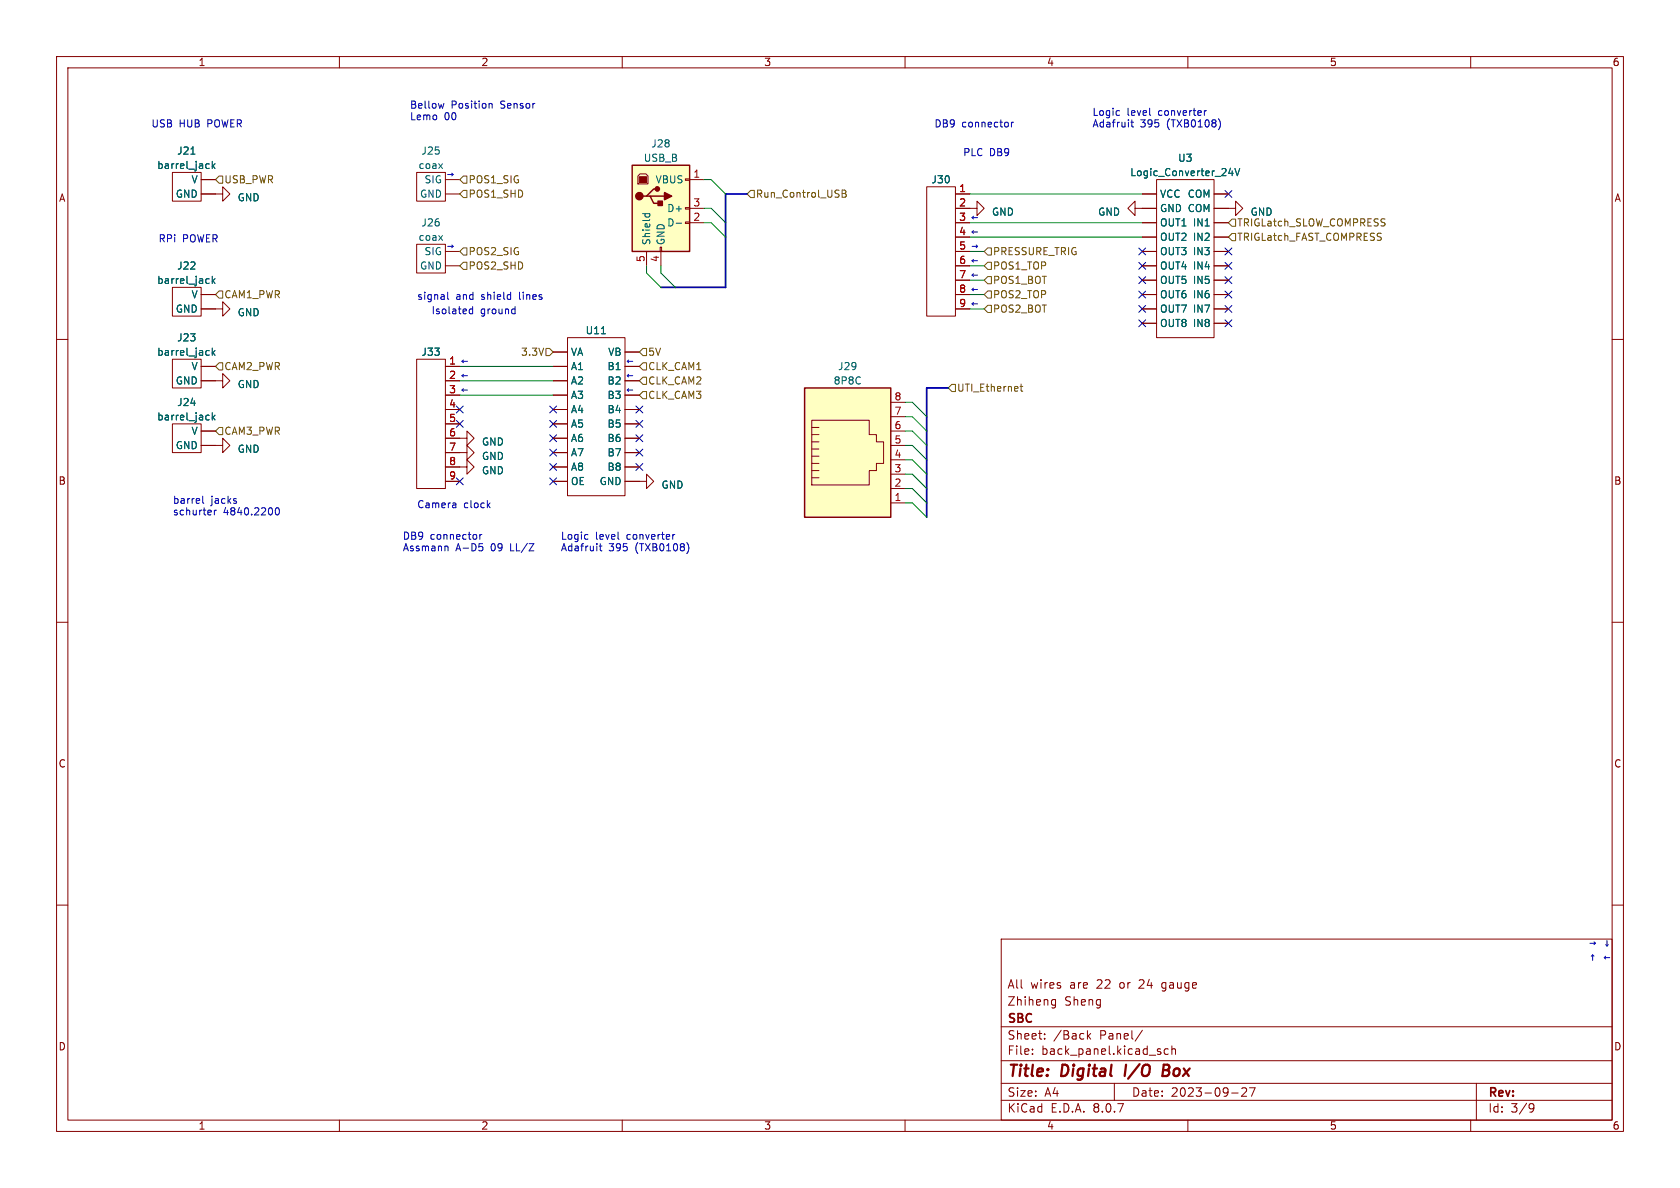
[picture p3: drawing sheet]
<svg xmlns="http://www.w3.org/2000/svg" width="297mm" height="210mm" viewBox="0 0 297 210" stroke-linecap="round" stroke-linejoin="round" font-family="sans-serif">
<g fill="none" stroke="#840000" stroke-width=".18">
<path d="M10 10h277v190h-277zM12 12h273v186h-273zM60 10v2M110 10v2M160 10v2M210 10v2M260 10v2M73.7 30.5h5v5.1h-5zM78.7 34.3h2.6M200.7 36.8v1.3l-1.3-1.3 1.3-1.2v1.2h3.8M201.9 34.3h2.6M201.9 39.4h2.6"/>
<path d="M204.5 31.8h10.1v27.9h-10.1zM214.6 36.8h3.8v1.3l1.3-1.3-1.3-1.2v1.2M214.6 34.3h2.6M214.6 39.4h2.6M201.9 41.9h2.6M201.9 44.5h2.6M201.9 47h2.6M201.9 49.5h2.6M201.9 52.1h2.6M201.9 54.6h2.6M201.9 57.2h2.6M214.6 41.9h2.6"/>
<path d="M214.6 44.5h2.6M214.6 47h2.6M214.6 49.5h2.6M214.6 52.1h2.6M214.6 54.6h2.6M214.6 57.2h2.6M10 60h2M73.7 63.5h5v22.9h-5zM78.7 77.5h3.8v-1.3l1.3 1.3-1.3 1.2v-1.2M78.7 64.8h2.6M78.7 69.9h2.6M78.7 72.4h2.6"/>
<path d="M78.7 74.9h2.6M285 60h2M78.7 82.6h3.8v-1.3l1.3 1.3-1.3 1.2v-1.2M78.7 80h3.8v-1.3l1.3 1.3-1.3 1.3v-1.3M78.7 85.1h2.6M10 110h2M285 110h2M10 160h2M177 166h108v32h-108zM186 177.6h.6M186 176.8h.6M186.6 176.7v1.2l-.1 .2-.4 .1"/>
<path d="M285 160h2M60 198v2M110 198v2M160 198v2M177 194.5h108M177 191.5h108M177 187.5h108M177 181.5h108M182.5 186.3v.1M182.5 185.5v.1M184.7 183.6v.1M184.7 182.8v.1"/>
<path d="M192.2 182.2v1.5M192.4 183.1l.4 .6M192.8 182.7l-.6 .6M197 191.5v3M202 182.1l-1.3 2M205.2 186v.3M206.5 185.5l-.4-.1-.3 .3v.4l.2 .2h.5M207.2 185.5l.2-.1 .3 .1 .1 .9M207.2 184.9v1.5M210 198v2M217.7 193.2h1.2M219.5 192.4l.6-.1 .2 .1 .1 .3-.9 1.1h.9"/>
<path d="M220.9 192.3h1l-.7 1.5M260 198v2M261 191.5v6.5M270.6 195.1l.5 .1a.99 .99 0 0 1-.4 1.4h-.2M271.2 195.7l-.3 .3h-.3"/>
</g>
<path d="M199.1 188.2l-.3 2M205.6 189.2h.7M206.3 189.2l.3 .1M206.4 188.2h-.7l-.2 2 1-.1M206.5 189.1l-.2 .1" fill="none" stroke="#840000" stroke-width=".4"/>
<path d="M217.5 29.7l-.3 .9h.8M217.8 30.2v.9M218.3 29.8l.4 1.3 .5-1.3" fill="none" stroke="#006464" stroke-width=".18"/>
<path d="M111.8 29.2h10.1v15.3h-10.1z" fill="#ffffc2"/>
<path d="M111.8 29.2h10.1v15.3h-10.1zM114.3 34.7h.6l.7 1.2h1.2M114.9 34.7h2.6M116.2 33.4h-.6l-1.3 1.3h-.6" fill="none" stroke="#840000" stroke-width=".25"/>
<g fill="#840000" stroke="#840000" stroke-width=".25">
<path d="M117.5 34l1.2 .7-1.2 .6z"/>
<path d="M116.3 35.6h.8v.7h-.8z"/>
<circle cx="113" cy="34.7" r=".63"/>
<circle cx="116.2" cy="33.4" r=".38"/>
</g>
<path d="M113 31.2h1.3v1.1h-1.3z" fill="#840000" stroke="#840000" stroke-width=".18"/>
<g fill="none" stroke="#840000" stroke-width=".18">
<path d="M112.8 31.1l.4-.4h1l.4 .4v1.4h-1.8zM121.2 39.2h.7v.3h-.7zM121.2 36.7h.7v.3h-.7zM121.2 31.6h.7v.3h-.7zM121.9 31.8h2.6M121.9 39.4h2.6M121.9 36.8h2.6M73.7 43.2h5v5.1h-5zM78.7 47h2.6M100.3 59.7h10.2v27.9h-10.2zM114.3 44.5v2.5M116.7 43.7h.3v.8h-.3z"/>
<path d="M116.8 44.5v2.5M30.5 63.5h5.1v5.1h-5.1zM35.6 67.3h3.8v-1.3l1.2 1.3-1.2 1.3v-1.3M35.6 64.8h2.5M38.1 78.7h1.3v-1.2l1.2 1.2-1.2 1.3v-1.3M97.8 67.3h2.5M97.8 64.8h2.5M97.8 69.9h2.5M97.8 72.4h2.5M97.8 74.9h2.5M97.8 77.5h2.5M97.8 62.2h2.5"/>
<path d="M110.5 72.4h2.5M110.5 74.9h2.5M110.5 77.5h2.5M110.5 62.2h2.5M97.8 80h2.5M97.8 82.6h2.5M97.8 85.1h2.5M110.5 85.1h3.8v-1.3l1.3 1.3-1.3 1.3v-1.3M110.5 80h2.5M110.5 82.6h2.5"/>
</g>
<path d="M113.6 37.8h1.3M114.1 37.8l-.1 .3M114.8 37.8l.1 .3M119.5 39.5h1M106.3 59h.7M36.9 62h.1M37 62.7l-.1 .1M37.5 61.5v1.3M37.6 62.3l.4 .5M38 62l-.5 .4" fill="none" stroke="#006464" stroke-width=".18"/>
<path d="M142.2 68.6h15.3v22.8h-15.3z" fill="#ffffc2"/>
<g fill="none" stroke="#840000" stroke-width=".18">
<path d="M30.5 30.5h5.1v5.1h-5.1zM35.6 34.3h3.8v-1.3l1.2 1.3-1.2 1.3v-1.3M35.6 31.8h2.5M163.8 33h5.1v22.9h-5.1zM168.9 36.8h3.8v-1.2l1.3 1.2-1.3 1.3v-1.3M168.9 34.3h2.5M168.9 39.4h2.5M201.9 34.3h2.6M201.9 36.8h2.6M201.9 39.4h2.6M214.6 34.3h2.6M214.6 36.8h2.6"/>
<path d="M214.6 39.4h2.6M30.5 50.8h5.1v5.1h-5.1zM35.6 54.6h3.8v-1.3l1.2 1.3-1.2 1.3v-1.3M35.6 52.1h2.5M168.9 54.6h2.5M168.9 52.1h2.5M168.9 44.5h2.5M168.9 47h2.5M168.9 49.5h2.5M201.9 54.6h2.6M201.9 52.1h2.6M201.9 44.5h2.6"/>
<path d="M201.9 47h2.6M201.9 49.5h2.6M201.9 41.9h2.6M201.9 57.2h2.6M214.6 54.6h2.6M214.6 52.1h2.6M214.6 44.5h2.6M214.6 47h2.6M214.6 49.5h2.6M214.6 41.9h2.6M214.6 57.2h2.6M30.5 74.9h5.1v5.1h-5.1z"/>
<path d="M35.6 78.7h2.5M35.6 76.2h2.5M35.6 64.8h2.5M35.6 67.3h2.5M78.7 64.8h2.6M78.7 69.9h2.6M78.7 72.4h2.6M78.7 74.9h2.6M78.7 77.5h2.6M97.8 64.8h2.5M97.8 67.3h2.5M97.8 69.9h2.5"/>
<path d="M97.8 72.4h2.5M97.8 74.9h2.5M97.8 77.5h2.5M97.8 62.2h2.5M110.5 72.4h2.5M110.5 74.9h2.5M110.5 77.5h2.5M110.5 62.2h2.5M143.5 79.4h1.3M143.5 78.1h1.3M143.5 74.3h10.2v2.5h1.2v1.3h1.3v3.8h-1.3v1.3h-1.2v2.5h-10.2zM143.5 76.8h1.3"/>
<path d="M143.5 75.6h1.3M157.5 78.7h2.5M157.5 76.2h2.5M157.5 73.7h2.5M157.5 71.1h2.5M78.7 80h2.6M78.7 82.6h2.6M78.7 85.1h2.6M97.8 80h2.5M97.8 82.6h2.5M97.8 85.1h2.5M110.5 80h2.5"/>
<path d="M110.5 82.6h2.5M110.5 85.1h2.5M143.5 84.5h1.3M143.5 83.2h1.3M143.5 81.9h1.3M143.5 80.6h1.3M157.5 88.9h2.5M157.5 86.4h2.5M157.5 83.8h2.5M157.5 81.3h2.5"/>
</g>
<path d="M142.2 68.6h15.3v22.8h-15.3z" fill="none" stroke="#840000" stroke-width=".25"/>
<g fill="none" stroke="#006464" stroke-width=".18">
<path d="M33.7 27.2h.8M36.9 28.9l.1 .1M37 29.7l-.1 .1M37.5 28.5v1.3M37.6 29.3l.4 .5M38 28.9l-.5 .5M217.5 29.7l-.3 .9h.8M217.8 30.2v.9M218.3 29.8l.4 1.3 .5-1.3M36.9 49.3h.1M37 50l-.1 .1M37.5 48.8v1.3"/>
<path d="M37.6 49.6l.4 .5M38 49.3l-.5 .4M106.3 59h.7M36.9 73.4l.1 .1M36.9 62h.1M37 74.2h-.1M37 62.7l-.1 .1M37.5 61.5v1.3M37.5 73v1.2M37.6 73.8l.4 .4M37.6 62.3l.4 .5M38 73.4l-.5 .5"/>
<path d="M38 62l-.5 .4"/>
</g>
<g fill="none" stroke="#725600" stroke-width=".18">
<path d="M38.7 31.1h.7v1.3h-.7l-.6-.6zM81.9 31.1h.6v1.3h-.6l-.6-.6zM81.9 33.7h.6v1.2h-.6l-.6-.6zM132.7 33.7h.6v1.2h-.6l-.6-.6zM148.9 33.6h.4l.2 .2-.2 .4 .2 .1 .1 .3-.2 .3h-.5zM148.9 34.2h.4M217.8 38.7h.6v1.3h-.6l-.6-.6zM38.7 51.4h.7v1.3h-.7l-.6-.6zM81.3 44.5l.6-.7h.6v1.3h-.6zM81.9 46.4h.6v1.2h-.6l-.6-.6zM174.6 51.4h.7v1.3h-.7l-.6-.6zM174.6 46.4h.7v1.2h-.7l-.6-.6z"/>
<path d="M174.6 43.8h.7v1.3h-.7l-.6-.6zM174.6 48.9h.7v1.3h-.7l-.6-.7zM174.6 54h.7v1.2h-.7l-.6-.6zM217.8 41.3h.6v1.2h-.6l-.6-.6zM38.7 64.1h.7v1.3h-.7l-.6-.6zM38.7 75.6h.7v1.2h-.7l-.6-.6zM96.5 61.6h.7l.6 .6-.6 .7h-.7zM113.7 61.6h.6v1.3h-.6l-.7-.7zM113.7 66.7h.6v1.2h-.6l-.7-.6zM113.7 64.1h.6v1.3h-.6l-.7-.6zM113.7 69.2h.6v1.3h-.6l-.7-.6zM168.3 67.9h.6v1.3h-.6l-.7-.6z"/>
<path d="M180.3 68.3h.5M180.5 67.9v1.1l.3 .2"/>
</g>
<g fill="none" stroke="#0000c2" stroke-width=".18">
<path d="M78.5 18.3l-.3 .8-.2-.6M86.5 18.3h.4l.1 .8M197.8 19.6h.1M212.9 19.6v.8M213.3 19.6l-.4 .2M178.8 21.6v.8M179.2 21.6l-.4 .2M197.9 20.3l-.1 .1M199.9 21.6h.5M200.1 21.2v1.1l.3 .1M203.3 20.3l.1 .1M215.4 21a1.46 1.46 0 0 1 0 1.9"/>
<path d="M79.1 51.7v1l.2 .2M83.6 54.2v1.3M83.6 54.7l-.4-.1-.2 .3 .1 .5h.5M90.9 54.6l.2 .1M91.1 54.2v1.3M91.1 55.4l-.2 .1M35.8 87.7v1.1l.2 .2M37.9 90.2v.8M38.3 90.2l-.4 .2M48.8 89.8h.2a.68 .68 0 0 1 .4 .6 .68 .68 0 0 1-.4 .6 .84 .84 0 0 1-.2-1.2zM78.8 96.5l.4 .2v.7M80.4 88.9l.2 .2v.7"/>
<path d="M80.6 89.7l-.1 .1M80.6 89.2l-.1 .1M84.7 96.1h.6M84.8 94.5v.8M85.1 96.6l.3 .2v.3l-.3 .3M85.2 94.5l-.4 .2M86.3 89.3l.3 .5M86.6 88.9l-.4 .5M103.8 94.5h.1M103.9 95.3h-.1M105.9 96.5h.5M106.1 96.1v1.1l.3 .2"/>
<path d="M109.3 95.3h.1M118.9 94.5v.8M119.3 94.5l-.4 .2M121.4 95.9a1.46 1.46 0 0 1 0 2"/>
</g>
<path d="M132.1 34.3h-3.8v16.5h-11.5M167.6 68.6h-3.8v22.8" fill="none" stroke="#000084" stroke-width=".3"/>
<g fill="none" stroke="#009600" stroke-width=".18">
<path d="M124.5 36.8h1.2l2.6 2.6M124.5 39.4h1.2l2.6 2.5M124.5 31.8h1.2l2.6 2.5M171.4 39.4h30.5M171.4 34.3h30.5M114.3 47v1.3l2.5 2.5M116.8 47v1.3l2.6 2.5M171.4 41.9h30.5M81.3 67.3h16.5M81.3 69.9h16.5M81.3 64.8h16.5M160 71.1h1.3l2.5 2.6"/>
<path d="M160 76.2h1.3l2.5 2.5M160 78.7h1.3l2.5 2.6M160 73.7h1.3l2.5 2.5M160 81.3h1.3l2.5 2.5M160 83.8h1.3l2.5 2.6M160 86.4h1.3l2.5 2.5M160 88.9h1.3l2.5 2.5"/>
</g>
<g fill="none" stroke="#000084" stroke-width=".18">
<path d="M216.6 33.7l1.2 1.2M217.8 33.7l-1.2 1.2M201.3 43.8l1.2 1.3M201.3 46.4l1.2 1.2M201.3 48.9l1.2 1.2M201.3 54l1.2 1.2M201.3 56.5l1.2 1.3M201.3 51.5l1.2 1.2M202.5 43.8l-1.2 1.3M202.5 46.4l-1.2 1.2M202.5 48.9l-1.2 1.2M202.5 54l-1.2 1.2"/>
<path d="M202.5 56.5l-1.2 1.3M202.5 51.5l-1.2 1.2M216.6 51.5l1.2 1.2M216.6 56.5l1.2 1.3M216.6 54l1.2 1.2M216.6 43.8l1.2 1.3M216.6 46.4l1.2 1.2M216.6 48.9l1.2 1.2M217.8 51.5l-1.2 1.2M217.8 56.5l-1.2 1.3M217.8 54l-1.2 1.2M217.8 43.8l-1.2 1.3"/>
<path d="M217.8 46.4l-1.2 1.2M217.8 48.9l-1.2 1.2M80.7 71.8l1.2 1.2M80.7 74.3l1.2 1.2M81.9 71.8l-1.2 1.2M81.9 74.3l-1.2 1.2M97.2 79.4l1.2 1.2M97.2 74.3l1.2 1.2M97.2 76.9l1.2 1.2M97.2 71.8l1.2 1.2M98.4 79.4l-1.2 1.2M98.4 74.3l-1.2 1.2"/>
<path d="M98.4 76.9l-1.2 1.2M98.4 71.8l-1.2 1.2M112.4 74.3l1.2 1.2M112.4 71.8l1.2 1.2M112.4 79.4l1.2 1.2M112.4 76.9l1.2 1.2M113.6 74.3l-1.2 1.2M113.6 71.8l-1.2 1.2M113.6 79.4l-1.2 1.2M113.6 76.9l-1.2 1.2M80.7 84.5l1.2 1.2M81.9 84.5l-1.2 1.2"/>
<path d="M97.2 84.5l1.2 1.2M97.2 81.9l1.2 1.3M98.4 84.5l-1.2 1.2M98.4 81.9l-1.2 1.3M112.4 81.9l1.2 1.3M113.6 81.9l-1.2 1.3"/>
</g>
<g font-size="2.8" fill="#840000">
<text x="178" y="190.9">Title:</text>
<text x="187.7" y="190.9">Digital</text>
<text x="199.7" y="190.9">I/O</text>
<text x="207.2" y="190.9">Box</text>
</g>
<g font-size="2.1" fill="#840000">
<text x="178" y="178">Zhiheng</text>
<text x="178" y="175">All</text>
<text x="182.2" y="175">wires</text>
<text x="188.2" y="178">Sheng</text>
<text x="189.2" y="175">are</text>
<text x="194" y="175">22</text>
<text x="198.2" y="175">or</text>
<text x="201.8" y="175">24</text>
<text x="205.9" y="175">gauge</text>
<text x="178" y="184">Sheet:</text>
<text x="178" y="181.2">SBC</text>
<text x="186.2" y="184">/Back</text>
<text x="194.5" y="184">Panel/</text>
<text x="178" y="186.7">File:</text>
<text x="184.1" y="186.7">back_panel.kicad_sch</text>
<text x="178" y="196.9">KiCad</text>
<text x="178" y="194.1">Size:</text>
<text x="184.7" y="194.1">A4</text>
<text x="185.7" y="196.9">E.D.A.</text>
<text x="193.3" y="196.9">8.0.7</text>
<text x="200" y="194.1">Date:</text>
<text x="207" y="194.1">2023-09-27</text>
<text x="263" y="194.3">Rev:</text>
<text x="263" y="196.9">Id:</text>
<text x="267.1" y="196.9">3/9</text>
</g>
<g font-size="1.8" fill="#840000">
<text x="35" y="11.9">1</text>
<text x="85" y="11.9">2</text>
<text x="135" y="11.9">3</text>
<text x="185" y="11.9">4</text>
<text x="235" y="11.9">5</text>
<text x="285" y="11.9">6</text>
<text x="10.3" y="35.9">A</text>
<text x="285.3" y="35.9">A</text>
<text x="169.5" y="41.7">4 þÿ!•</text>
<text x="110.5" y="64.5">þÿ!•</text>
<text x="79.3" y="67.1">2 þÿ!•</text>
<text x="110.5" y="67.1">þÿ!•</text>
<text x="110.5" y="69.6">þÿ!•</text>
<text x="10.3" y="85.9">B</text>
<text x="285.3" y="85.9">B</text>
<text x="10.3" y="135.9">C</text>
<text x="285.3" y="135.9">C</text>
<text x="10.3" y="185.9">D</text>
<text x="285.3" y="185.9">D</text>
<text x="35" y="199.9">1</text>
<text x="85" y="199.9">2</text>
<text x="135" y="199.9">3</text>
<text x="185" y="199.9">4</text>
<text x="235" y="199.9">5</text>
<text x="285" y="199.9">6</text>
</g>
<g font-size="1.8" fill="#0000c2">
<text x="26.7" y="22.6">USB</text>
<text x="31.7" y="22.6">HUB</text>
<text x="36.8" y="22.6">POWER</text>
<text x="72.4" y="19.3">Bellow</text>
<text x="72.4" y="21.3">Lemo</text>
<text x="78.5" y="21.3">00</text>
<text x="79.7" y="19.3">Position</text>
<text x="88.6" y="19.3">Sensor</text>
<text x="165.1" y="22.6">DB9</text>
<text x="170" y="22.6">connector</text>
<text x="193" y="20.6">Logic</text>
<text x="193" y="22.6">Adafruit</text>
<text x="199.2" y="20.6">level</text>
<text x="201.6" y="22.6">395</text>
<text x="204.9" y="20.6">converter</text>
<text x="206.4" y="22.6">(TXB0108)</text>
<text x="170.2" y="27.7">PLC</text>
<text x="174.9" y="27.7">DB9</text>
<text x="78.7" y="31.5">þÿ!’</text>
<text x="169.5" y="39.1">3 þÿ!•</text>
<text x="27.9" y="42.9">RPi</text>
<text x="32.3" y="42.9">POWER</text>
<text x="78.7" y="44.2">þÿ!’</text>
<text x="73.7" y="53.1">signal</text>
<text x="80.6" y="53.1">and</text>
<text x="85.2" y="53.1">shield</text>
<text x="92" y="53.1">lines</text>
<text x="76.2" y="55.6">Isolated</text>
<text x="84.9" y="55.6">ground</text>
<text x="79.3" y="64.5">1 þÿ!•</text>
<text x="79.3" y="69.6">3 þÿ!•</text>
<text x="30.5" y="89.1">barrel</text>
<text x="37.3" y="89.1">jacks</text>
<text x="73.7" y="89.9">Camera</text>
<text x="82" y="89.9">clock</text>
<text x="30.5" y="91.2">schurter</text>
<text x="39.5" y="91.2">4840.2200</text>
<text x="71.1" y="95.5">DB9</text>
<text x="76" y="95.5">connector</text>
<text x="99.1" y="95.5">Logic</text>
<text x="105.3" y="95.5">level</text>
<text x="110.9" y="95.5">converter</text>
<text x="71.1" y="97.5">Assmann</text>
<text x="80.6" y="97.5">A-D5</text>
<text x="86.9" y="97.5">09</text>
<text x="90.5" y="97.5">LL/Z</text>
<text x="99.1" y="97.5">Adafruit</text>
<text x="107.6" y="97.5">395</text>
<text x="112.4" y="97.5">(TXB0108)</text>
<text x="280.7" y="167.4">þÿ!’þÿ!“</text>
<text x="280.7" y="169.9">þÿ!‘þÿ!•</text>
</g>
<g font-size="1.8" fill="#006464">
<text x="31.2" y="27.5">J21</text>
<text x="74.4" y="27.5">J25</text>
<text x="113.7" y="28.8">USB_B</text>
<text x="115" y="26.3">J28</text>
<text x="208.2" y="28.8">U3</text>
<text x="27.7" y="30.1">barrel_jack</text>
<text x="31" y="35.2">GND</text>
<text x="33.8" y="32.6">V</text>
<text x="41.9" y="35.8">GND</text>
<text x="73.9" y="30.1">coax</text>
<text x="74.2" y="35.2">GND</text>
<text x="74.9" y="32.6">SIG</text>
<text x="115.8" y="32.6">VBUS</text>
<text x="164.6" y="32.6">J30</text>
<text x="199.7" y="31.3">Logic_Converter_24V</text>
<text x="205" y="35.2">VCC COM</text>
<text x="74.4" y="40.2">J26</text>
<text x="117.9" y="40.2">D-</text>
<text x="117.9" y="37.7">D+</text>
<text x="175.3" y="38.3">GND</text>
<text x="194" y="38.3">GND</text>
<text x="205" y="37.7">GND COM</text>
<text x="205" y="40.2">OUT1 IN1</text>
<text x="221" y="38.3">GND</text>
<text x="31.2" y="47.9">J22</text>
<text x="73.9" y="42.8">coax</text>
<text x="74.2" y="47.9">GND</text>
<text x="74.9" y="45.3">SIG</text>
<text x="115.2" y="43.4" transform="rotate(-90 115.2 43.4)">Shield</text>
<text x="117.7" y="43.4" transform="rotate(-90 117.7 43.4)">GND</text>
<text x="205" y="42.8">OUT2 IN2</text>
<text x="205" y="45.3">OUT3 IN3</text>
<text x="205" y="47.9">OUT4 IN4</text>
<text x="27.7" y="50.4">barrel_jack</text>
<text x="33.8" y="52.9">V</text>
<text x="205" y="50.4">OUT5 IN5</text>
<text x="205" y="52.9">OUT6 IN6</text>
<text x="31" y="55.5">GND</text>
<text x="41.9" y="56.1">GND</text>
<text x="103.4" y="59.3">U11</text>
<text x="205" y="55.5">OUT7 IN7</text>
<text x="205" y="58">OUT8 IN8</text>
<text x="27.7" y="63.1">barrel_jack</text>
<text x="31.2" y="60.6">J23</text>
<text x="33.8" y="65.6">V</text>
<text x="74.4" y="63.1">J33</text>
<text x="100.8" y="65.6">A1</text>
<text x="100.8" y="63.1">VA</text>
<text x="107.3" y="65.6">B1</text>
<text x="107.4" y="63.1">VB</text>
<text x="148.1" y="65.6">J29</text>
<text x="31" y="68.2">GND</text>
<text x="31.2" y="72">J24</text>
<text x="41.9" y="68.8">GND</text>
<text x="100.8" y="68.2">A2</text>
<text x="100.8" y="70.7">A3</text>
<text x="107.3" y="68.2">B2</text>
<text x="107.3" y="70.7">B3</text>
<text x="147.3" y="68.2">8P8C</text>
<text x="27.7" y="74.5">barrel_jack</text>
<text x="33.8" y="77.1">V</text>
<text x="100.8" y="73.3">A4</text>
<text x="100.8" y="75.8">A5</text>
<text x="107.3" y="73.3">B4</text>
<text x="107.3" y="75.8">B5</text>
<text x="31" y="79.6">GND</text>
<text x="41.9" y="80.2">GND</text>
<text x="85.1" y="81.5">GND</text>
<text x="85.1" y="79">GND</text>
<text x="100.8" y="78.3">A6</text>
<text x="100.8" y="80.9">A7</text>
<text x="100.8" y="83.4">A8</text>
<text x="107.3" y="78.3">B6</text>
<text x="107.3" y="80.9">B7</text>
<text x="107.3" y="83.4">B8</text>
<text x="85.1" y="84">GND</text>
<text x="100.8" y="86">OE</text>
<text x="105.9" y="86">GND</text>
<text x="116.8" y="86.6">GND</text>
</g>
<g font-size="1.8" fill="#725600">
<text x="39.6" y="32.6">USB_PWR</text>
<text x="82.7" y="32.6">POS1_SIG</text>
<text x="82.7" y="35.2">POS1_SHD</text>
<text x="133.5" y="35.2">Run_Control_USB</text>
<text x="218.6" y="40.2">TRIGLatch_SLOW_COMPRESS</text>
<text x="82.7" y="45.3">POS2_SIG</text>
<text x="82.7" y="47.9">POS2_SHD</text>
<text x="175.5" y="47.9">POS1_TOP</text>
<text x="175.5" y="45.3">PRESSURE_TRIG</text>
<text x="218.6" y="42.8">TRIGLatch_FAST_COMPRESS</text>
<text x="39.6" y="52.9">CAM1_PWR</text>
<text x="175.5" y="52.9">POS2_TOP</text>
<text x="175.5" y="50.4">POS1_BOT</text>
<text x="175.5" y="55.5">POS2_BOT</text>
<text x="39.6" y="65.6">CAM2_PWR</text>
<text x="92" y="63.1">3.3V</text>
<text x="114.5" y="63.1">5V</text>
<text x="114.5" y="65.6">CLK_CAM1</text>
<text x="114.5" y="68.2">CLK_CAM2</text>
<text x="114.5" y="70.7">CLK_CAM3</text>
<text x="169.1" y="69.4">UTI_Ethernet</text>
<text x="39.6" y="77.1">CAM3_PWR</text>
</g>
<g font-size="1.8" fill="#a90000">
<text x="122.5" y="31.5">1</text>
<text x="169.5" y="34">1</text>
<text x="122.5" y="39.1">2</text>
<text x="122.5" y="36.6">3</text>
<text x="169.5" y="36.6">2</text>
<text x="169.5" y="39.1">3</text>
<text x="169.5" y="41.7">4</text>
<text x="114" y="46.4" transform="rotate(-90 114 46.4)">5</text>
<text x="116.6" y="46.4" transform="rotate(-90 116.6 46.4)">4</text>
<text x="169.5" y="44.2">5</text>
<text x="169.5" y="46.7">6</text>
<text x="169.5" y="49.3">7</text>
<text x="169.5" y="51.8">8</text>
<text x="169.5" y="54.4">9</text>
<text x="79.3" y="64.5">1</text>
<text x="79.3" y="67.1">2</text>
<text x="79.3" y="69.6">3</text>
<text x="158" y="70.9">8</text>
<text x="79.3" y="72.1">4</text>
<text x="79.3" y="74.7">5</text>
<text x="79.3" y="77.2">6</text>
<text x="158" y="75.9">6</text>
<text x="158" y="73.4">7</text>
<text x="79.3" y="79.8">7</text>
<text x="79.3" y="82.3">8</text>
<text x="158" y="83.6">3</text>
<text x="158" y="81">4</text>
<text x="158" y="78.5">5</text>
<text x="79.3" y="84.8">9</text>
<text x="158" y="88.6">1</text>
<text x="158" y="86.1">2</text>
</g>
<g font-size="1.8" fill="#009600">
<text x="169.5" y="44.2">5 þÿ!’</text>
<text x="169.5" y="46.7">6 þÿ!•</text>
<text x="169.5" y="49.3">7 þÿ!•</text>
<text x="169.5" y="51.8">8 þÿ!•</text>
<text x="169.5" y="54.4">9 þÿ!•</text>
</g>
</svg>
